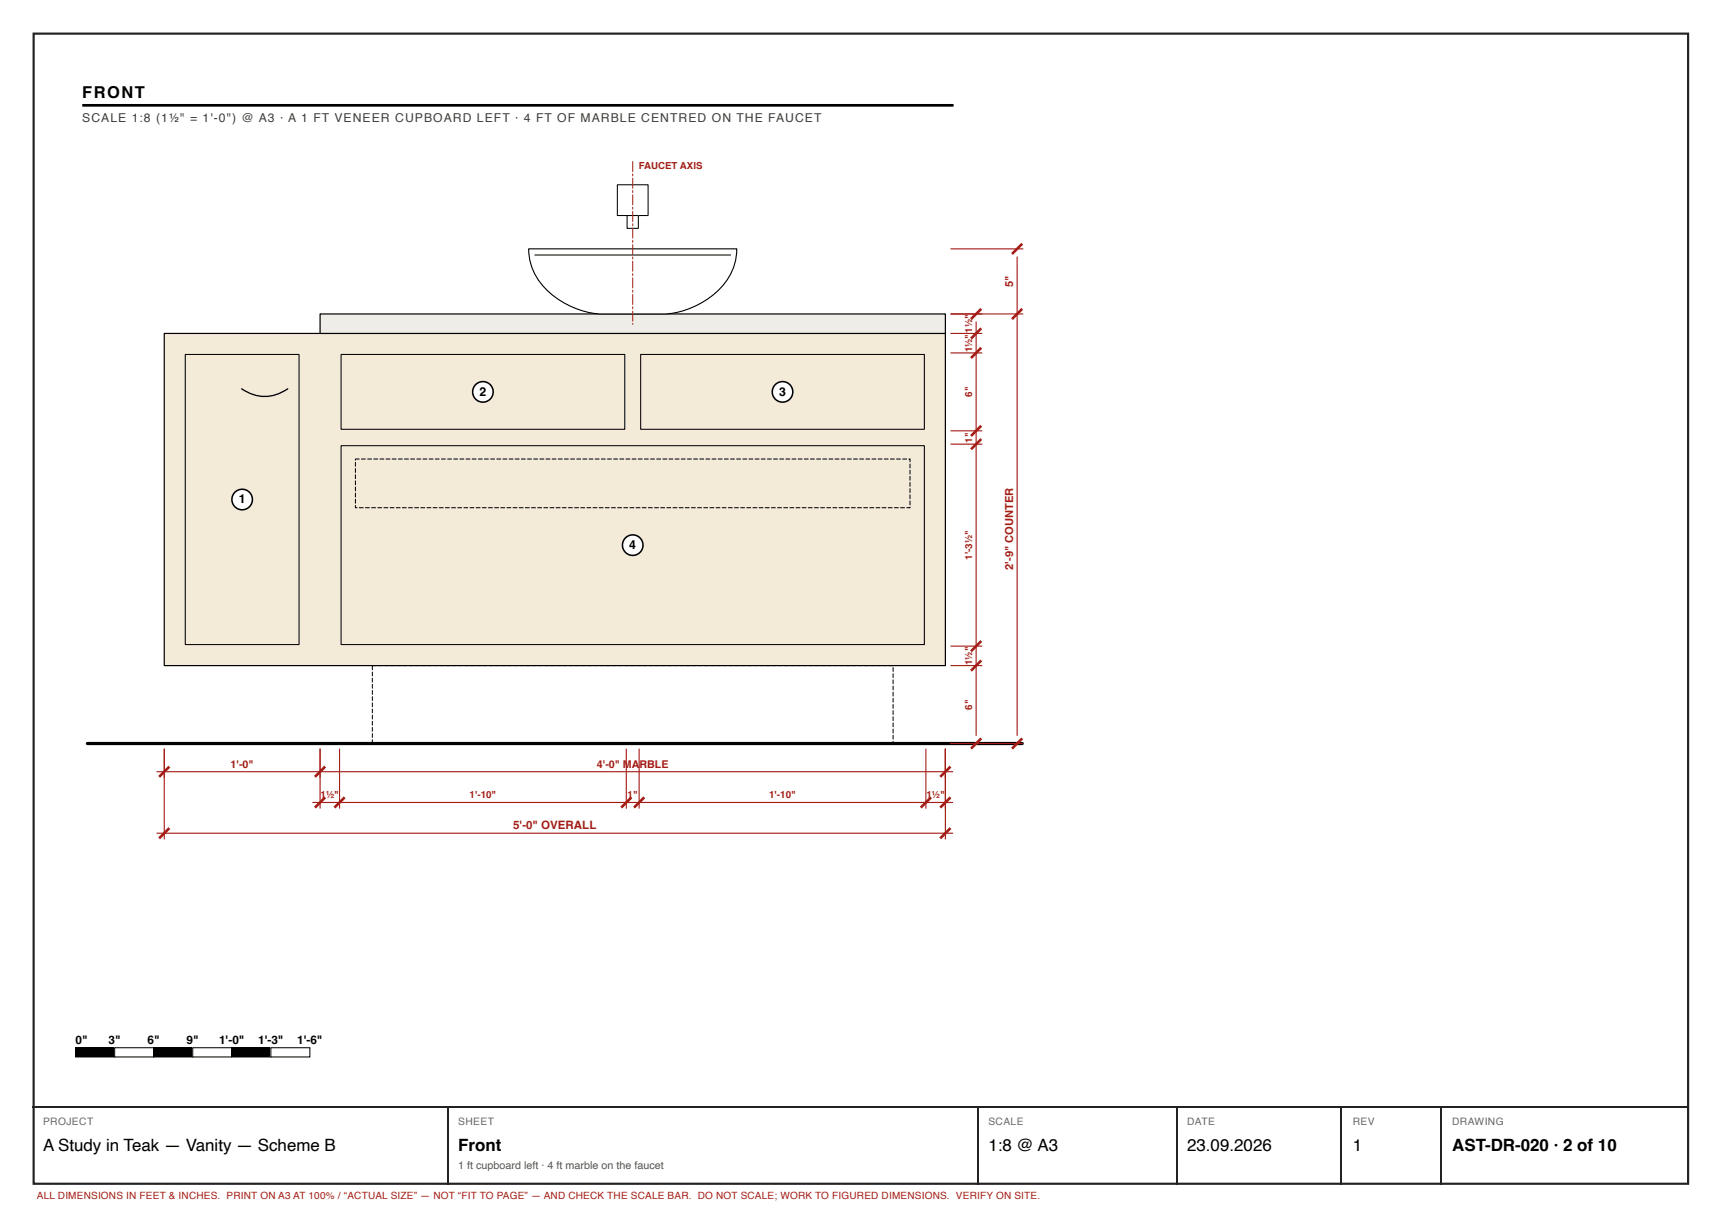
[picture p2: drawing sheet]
<svg xmlns="http://www.w3.org/2000/svg" width="420mm" height="297mm" viewBox="0 0 420 297" stroke-linecap="round" stroke-linejoin="round" font-family="sans-serif">
<path d="M8.2 8.2h403.5v280.5h-403.5z" fill="none" stroke="#222" stroke-width=".53"/>
<path d="M20.1 25.7h212.5" fill="none" stroke="#000" stroke-width=".66" stroke-linecap="butt"/>
<path d="M90.8 162.3h127v19h-127z" fill="#fff"/>
<path d="M92.2 162.2l1.1 .1-1 .1zM93.7 162.2l1.1 .1-1 .1zM95.2 162.2l1.1 .1-1 .1zM96.7 162.2l1.1 .1-1 .1zM98.2 162.2l1.1 .1-1 .1zM99.7 162.2l1.1 .1-1 .1zM101.2 162.2l1.1 .1-1 .1zM102.7 162.2l1.1 .1-1 .1zM104.2 162.2l1.1 .1-1 .1zM105.7 162.2l1.1 .1-1 .1zM107.2 162.2l1.1 .1-1 .1zM108.7 162.2l1.1 .1-1 .1zM110.2 162.2l1.1 .1-1 .1zM111.7 162.2l1.1 .1-1 .1zM113.2 162.2l1.1 .1-1 .1zM114.7 162.2l1.1 .1-1 .1zM116.2 162.2l1.1 .1-1 .1zM117.7 162.2l1.1 .1-1 .1zM119.2 162.2l1.1 .1-1 .1zM120.7 162.2l1.1 .1-1 .1zM122.2 162.2l1.1 .1-1 .1zM123.7 162.2l1.1 .1-1 .1zM125.2 162.2l1.1 .1-1 .1zM126.7 162.2l1.1 .1-1 .1zM128.2 162.2l1.1 .1-1 .1zM129.7 162.2l1.1 .1-1 .1zM131.2 162.2l1.1 .1-1 .1zM132.7 162.2l1.1 .1-1 .1zM134.2 162.2l1.1 .1-1 .1zM135.7 162.2l1.1 .1-1 .1zM137.2 162.2l1.1 .1-1 .1zM138.7 162.2l1.1 .1-1 .1zM140.2 162.2l1.1 .1-1 .1zM141.7 162.2l1.1 .1-1 .1zM143.2 162.2l1.1 .1-1 .1zM144.7 162.2l1.1 .1-1 .1zM146.2 162.2l1.1 .1-1 .1zM147.7 162.2l1.1 .1-1 .1zM149.2 162.2l1.1 .1-1 .1zM150.7 162.2l1.1 .1-1 .1zM152.2 162.2l1.1 .1-1 .1zM153.7 162.2l1.1 .1-1 .1zM155.2 162.2l1.1 .1-1 .1zM156.7 162.2l1.1 .1-1 .1zM158.2 162.2l1.1 .1-1 .1zM159.7 162.2l1.1 .1-1 .1zM161.2 162.2l1.1 .1-1 .1zM162.7 162.2l1.1 .1-1 .1zM164.2 162.2l1.1 .1-1 .1zM165.7 162.2l1.1 .1-1 .1zM167.2 162.2l1.1 .1-1 .1zM168.7 162.2l1.1 .1-1 .1zM170.2 162.2l1.1 .1-1 .1zM171.7 162.2l1.1 .1-1 .1zM173.2 162.2l1.1 .1-1 .1zM174.7 162.2l1.1 .1-1 .1zM176.2 162.2l1.1 .1-1 .1zM177.7 162.2l1.1 .1-1 .1zM179.2 162.2l1.1 .1-1 .1zM180.7 162.2l1.1 .1-1 .1zM182.2 162.2l1.1 .1-1 .1zM183.7 162.2l1.1 .1-1 .1zM185.2 162.2l1.1 .1-1 .1zM186.7 162.2l1.1 .1-1 .1zM188.2 162.2l1.1 .1-1 .1zM189.7 162.2l1.1 .1-1 .1zM191.2 162.2l1.1 .1-1 .1zM192.7 162.2l1.1 .1-1 .1zM194.2 162.2l1.1 .1-1 .1zM195.7 162.2l1.1 .1-1 .1zM197.2 162.2l1.1 .1-1 .1zM198.7 162.2l1.1 .1-1 .1zM200.2 162.2l1.1 .1-1 .1zM201.7 162.2l1.1 .1-1 .1zM203.2 162.2l1.1 .1-1 .1zM204.7 162.2l1.1 .1-1 .1zM206.2 162.2l1.1 .1-1 .1zM207.7 162.2l1.1 .1-1 .1zM209.2 162.2l1.1 .1-1 .1zM210.7 162.2l1.1 .1-1 .1zM212.2 162.2l1.1 .1-1 .1zM213.7 162.2l1.1 .1-1 .1zM215.2 162.2l1.1 .1-1 .1zM216.7 162.2l1.1 .1-1 .1zM217.7 162.7l.2 .1-.1 1zM217.7 164.2l.2 .1-.1 1zM217.7 165.7l.2 .1-.1 1zM217.7 167.2l.2 .1-.1 1zM217.7 168.7l.2 .1-.1 1zM217.7 170.2l.2 .1-.1 1zM217.7 171.7l.2 .1-.1 1zM217.7 173.2l.2 .1-.1 1zM217.7 174.7l.2 .1-.1 1zM217.7 176.2l.2 .1-.1 1zM217.7 177.7l.2 .1-.1 1zM217.7 179.2l.2 .1-.1 1zM217.7 180.7l.2 .1v.6h-.5v-.2l.4 .1h-.1zM215.8 181.2l1.1 .1-1 .1zM214.3 181.2l1.1 .1-1 .1zM212.8 181.2l1.1 .1-1 .1zM211.3 181.2l1.1 .1-1 .1zM209.8 181.2l1.1 .1-1 .1zM208.3 181.2l1.1 .1-1 .1zM206.8 181.2l1.1 .1-1 .1zM205.3 181.2l1.1 .1-1 .1zM203.8 181.2l1.1 .1-1 .1zM202.3 181.2l1.1 .1-1 .1zM200.8 181.2l1.1 .1-1 .1zM199.3 181.2l1.1 .1-1 .1zM197.8 181.2l1.1 .1-1 .1zM196.3 181.2l1.1 .1-1 .1zM194.8 181.2l1.1 .1-1 .1zM193.3 181.2l1.1 .1-1 .1zM191.8 181.2l1.1 .1-1 .1zM190.3 181.2l1.1 .1-1 .1zM188.8 181.2l1.1 .1-1 .1zM187.3 181.2l1.1 .1-1 .1zM185.8 181.2l1.1 .1-1 .1zM184.3 181.2l1.1 .1-1 .1zM182.8 181.2l1.1 .1-1 .1zM181.3 181.2l1.1 .1-1 .1zM179.8 181.2l1.1 .1-1 .1zM178.3 181.2l1.1 .1-1 .1zM176.8 181.2l1.1 .1-1 .1zM175.3 181.2l1.1 .1-1 .1zM173.8 181.2l1.1 .1-1 .1zM172.3 181.2l1.1 .1-1 .1zM170.8 181.2l1.1 .1-1 .1zM169.3 181.2l1.1 .1-1 .1zM167.8 181.2l1.1 .1-1 .1zM166.3 181.2l1.1 .1-1 .1zM164.8 181.2l1.1 .1-1 .1zM163.3 181.2l1.1 .1-1 .1zM161.8 181.2l1.1 .1-1 .1zM160.3 181.2l1.1 .1-1 .1zM158.8 181.2l1.1 .1-1 .1zM157.3 181.2l1.1 .1-1 .1zM155.8 181.2l1.1 .1-1 .1zM154.3 181.2l1.1 .1-1 .1zM152.8 181.2l1.1 .1-1 .1zM151.3 181.2l1.1 .1-1 .1zM149.8 181.2l1.1 .1-1 .1zM148.3 181.2l1.1 .1-1 .1zM146.8 181.2l1.1 .1-1 .1zM145.3 181.2l1.1 .1-1 .1zM143.8 181.2l1.1 .1-1 .1zM142.3 181.2l1.1 .1-1 .1zM140.8 181.2l1.1 .1-1 .1zM139.3 181.2l1.1 .1-1 .1zM137.8 181.2l1.1 .1-1 .1zM136.3 181.2l1.1 .1-1 .1zM134.8 181.2l1.1 .1-1 .1zM133.3 181.2l1.1 .1-1 .1zM131.8 181.2l1.1 .1-1 .1zM130.3 181.2l1.1 .1-1 .1zM128.8 181.2l1.1 .1-1 .1zM127.3 181.2l1.1 .1-1 .1zM125.8 181.2l1.1 .1-1 .1zM124.3 181.2l1.1 .1-1 .1zM122.8 181.2l1.1 .1-1 .1zM121.3 181.2l1.1 .1-1 .1zM119.8 181.2l1.1 .1-1 .1zM118.3 181.2l1.1 .1-1 .1zM116.8 181.2l1.1 .1-1 .1zM115.3 181.2l1.1 .1-1 .1zM113.8 181.2l1.1 .1-1 .1zM112.3 181.2l1.1 .1-1 .1zM110.8 181.2l1.1 .1-1 .1zM109.3 181.2l1.1 .1-1 .1zM107.8 181.2l1.1 .1-1 .1zM106.3 181.2l1.1 .1-1 .1zM104.8 181.2l1.1 .1-1 .1zM103.3 181.2l1.1 .1-1 .1zM101.8 181.2l1.1 .1-1 .1zM100.3 181.2l1.1 .1-1 .1zM98.8 181.2l1.1 .1-1 .1zM97.3 181.2l1.1 .1-1 .1zM95.8 181.2l1.1 .1-1 .1zM94.3 181.2l1.1 .1-1 .1zM92.8 181.2l1.1 .1-1 .1zM91.3 181.2l1.1 .1-1 .1zM90.7 180.3l.2 .1-.1 1zM90.7 178.8l.2 .1-.1 1zM90.7 177.3l.2 .1-.1 1zM90.7 175.8l.2 .1-.1 1zM90.7 174.3l.2 .1-.1 1zM90.7 172.8l.2 .1-.1 1zM90.7 171.3l.2 .1-.1 1zM90.7 169.8l.2 .1-.1 1zM90.7 168.3l.2 .1-.1 1zM90.7 166.8l.2 .1-.1 1zM90.7 165.3l.2 .1-.1 1zM90.7 163.8l.2 .1-.1 1zM90.7 162.3l.2 .1-.1 1zM90.7 162.2l1.1 .1-1 .1z" fill="#000"/>
<path d="M40.1 81.3h190.5v81h-190.5z" fill="#f3ead8"/>
<path d="M40.1 81.3h190.5v81h-190.5z" fill="none" stroke="#000" stroke-width=".29"/>
<path d="M78.1 76.6h152.5v4.7h-152.5z" fill="#efede7"/>
<path d="M78.1 76.6h152.5v4.7h-152.5z" fill="none" stroke="#000" stroke-width=".29"/>
<path d="M45.2 86.4h27.7v70.8h-27.7z" fill="#f3ead8"/>
<path d="M45.2 86.4h27.7v70.8h-27.7z" fill="none" stroke="#000" stroke-width=".25"/>
<path d="M58.9 94.8a9.4 9.4 0 0 0 11.3 0" fill="none" stroke="#000" stroke-width=".31"/>
<path d="M83.2 86.4h69.2v18.3h-69.2z" fill="#f3ead8"/>
<path d="M83.2 86.4h69.2v18.3h-69.2z" fill="none" stroke="#000" stroke-width=".25"/>
<path d="M156.2 86.4h69.2v18.3h-69.2z" fill="#f3ead8"/>
<path d="M156.2 86.4h69.2v18.3h-69.2z" fill="none" stroke="#000" stroke-width=".25"/>
<path d="M83.2 108.7h142.2v48.5h-142.2z" fill="#f3ead8"/>
<path d="M83.2 108.7h142.2v48.5h-142.2z" fill="none" stroke="#000" stroke-width=".25"/>
<path d="M88.1 111.8l1.1 .1-1 .2zM89.6 111.8l1.1 .1-1 .2zM91.1 111.8l1.1 .1-1 .2zM92.6 111.8l1.1 .1-1 .2zM94.1 111.8l1.1 .1-1 .2zM95.6 111.8l1.1 .1-1 .2zM97.1 111.8l1.1 .1-1 .2zM98.6 111.8l1.1 .1-1 .2zM100.1 111.8l1.1 .1-1 .2zM101.6 111.8l1.1 .1-1 .2zM103.1 111.8l1.1 .1-1 .2zM104.6 111.8l1.1 .1-1 .2zM106.1 111.8l1.1 .1-1 .2zM107.6 111.8l1.1 .1-1 .2zM109.1 111.8l1.1 .1-1 .2zM110.6 111.8l1.1 .1-1 .2zM112.1 111.8l1.1 .1-1 .2zM113.6 111.8l1.1 .1-1 .2zM115.1 111.8l1.1 .1-1 .2zM116.6 111.8l1.1 .1-1 .2zM118.1 111.8l1.1 .1-1 .2zM119.6 111.8l1.1 .1-1 .2zM121.1 111.8l1.1 .1-1 .2zM122.6 111.8l1.1 .1-1 .2zM124.1 111.8l1.1 .1-1 .2zM125.6 111.8l1.1 .1-1 .2zM127.1 111.8l1.1 .1-1 .2zM128.6 111.8l1.1 .1-1 .2zM130.1 111.8l1.1 .1-1 .2zM131.6 111.8l1.1 .1-1 .2zM133.1 111.8l1.1 .1-1 .2zM134.6 111.8l1.1 .1-1 .2zM136.1 111.8l1.1 .1-1 .2zM137.6 111.8l1.1 .1-1 .2zM139.1 111.8l1.1 .1-1 .2zM140.6 111.8l1.1 .1-1 .2zM142.1 111.8l1.1 .1-1 .2zM143.6 111.8l1.1 .1-1 .2zM145.1 111.8l1.1 .1-1 .2zM146.6 111.8l1.1 .1-1 .2zM148.1 111.8l1.1 .1-1 .2zM149.6 111.8l1.1 .1-1 .2zM151.1 111.8l1.1 .1-1 .2zM152.6 111.8l1.1 .1-1 .2zM154.1 111.8l1.1 .1-1 .2zM155.6 111.8l1.1 .1-1 .2zM157.1 111.8l1.1 .1-1 .2zM158.6 111.8l1.1 .1-1 .2zM160.1 111.8l1.1 .1-1 .2zM161.6 111.8l1.1 .1-1 .2zM163.1 111.8l1.1 .1-1 .2zM164.6 111.8l1.1 .1-1 .2zM166.1 111.8l1.1 .1-1 .2zM167.6 111.8l1.1 .1-1 .2zM169.1 111.8l1.1 .1-1 .2zM170.6 111.8l1.1 .1-1 .2zM172.1 111.8l1.1 .1-1 .2zM173.6 111.8l1.1 .1-1 .2zM175.1 111.8l1.1 .1-1 .2zM176.6 111.8l1.1 .1-1 .2zM178.1 111.8l1.1 .1-1 .2zM179.6 111.8l1.1 .1-1 .2zM181.1 111.8l1.1 .1-1 .2zM182.6 111.8l1.1 .1-1 .2zM184.1 111.8l1.1 .1-1 .2zM185.6 111.8l1.1 .1-1 .2zM187.1 111.8l1.1 .1-1 .2zM188.6 111.8l1.1 .1-1 .2zM190.1 111.8l1.1 .1-1 .2zM191.6 111.8l1.1 .1-1 .2zM193.1 111.8l1.1 .1-1 .2zM194.6 111.8l1.1 .1-1 .2zM196.1 111.8l1.1 .1-1 .2zM197.6 111.8l1.1 .1-1 .2zM199.1 111.8l1.1 .1-1 .2zM200.6 111.8l1.1 .1-1 .2zM202.1 111.8l1.1 .1-1 .2zM203.6 111.8l1.1 .1-1 .2zM205.1 111.8l1.1 .1-1 .2zM206.6 111.8l1.1 .1-1 .2zM208.1 111.8l1.1 .1-1 .2zM209.6 111.8l1.1 .1-1 .2zM211.1 111.8l1.1 .1-1 .2zM212.6 111.8l1.1 .1-1 .2zM214.1 111.8l1.1 .1-1 .2zM215.6 111.8l1.1 .1-1 .2zM217.1 111.8l1.1 .1-1 .2zM218.6 111.8l1.1 .1-1 .2zM220.1 111.8l1.1 .1-1 .2zM221.6 111.8l.4 .1v.8l-.2-.1v-.7h.1l-.3 .1zM221.8 113.1l.3 .1-.2 1zM221.8 114.6l.3 .1-.2 1zM221.8 116.1l.3 .1-.2 1zM221.8 117.6l.3 .1-.2 1zM221.8 119.1l.3 .1-.2 1zM221.8 120.6l.3 .1-.2 1zM221.8 122.1l.3 .1-.2 1zM221.1 123.7h.8v.1h-.1l.1-.2 .2 .2-.9 .1zM219.6 123.7l1.1 .1-1 .1zM218.1 123.7l1.1 .1-1 .1zM216.6 123.7l1.1 .1-1 .1zM215.1 123.7l1.1 .1-1 .1zM213.6 123.7l1.1 .1-1 .1zM212.1 123.7l1.1 .1-1 .1zM210.6 123.7l1.1 .1-1 .1zM209.1 123.7l1.1 .1-1 .1zM207.6 123.7l1.1 .1-1 .1zM206.1 123.7l1.1 .1-1 .1zM204.6 123.7l1.1 .1-1 .1zM203.1 123.7l1.1 .1-1 .1zM201.6 123.7l1.1 .1-1 .1zM200.1 123.7l1.1 .1-1 .1zM198.6 123.7l1.1 .1-1 .1zM197.1 123.7l1.1 .1-1 .1zM195.6 123.7l1.1 .1-1 .1zM194.1 123.7l1.1 .1-1 .1zM192.6 123.7l1.1 .1-1 .1zM191.1 123.7l1.1 .1-1 .1zM189.6 123.7l1.1 .1-1 .1zM188.1 123.7l1.1 .1-1 .1zM186.6 123.7l1.1 .1-1 .1zM185.1 123.7l1.1 .1-1 .1zM183.6 123.7l1.1 .1-1 .1zM182.1 123.7l1.1 .1-1 .1zM180.6 123.7l1.1 .1-1 .1zM179.1 123.7l1.1 .1-1 .1zM177.6 123.7l1.1 .1-1 .1zM176.1 123.7l1.1 .1-1 .1zM174.6 123.7l1.1 .1-1 .1zM173.1 123.7l1.1 .1-1 .1zM171.6 123.7l1.1 .1-1 .1zM170.1 123.7l1.1 .1-1 .1zM168.6 123.7l1.1 .1-1 .1zM167.1 123.7l1.1 .1-1 .1zM165.6 123.7l1.1 .1-1 .1zM164.1 123.7l1.1 .1-1 .1zM162.6 123.7l1.1 .1-1 .1zM161.1 123.7l1.1 .1-1 .1zM159.6 123.7l1.1 .1-1 .1zM158.1 123.7l1.1 .1-1 .1zM156.6 123.7l1.1 .1-1 .1zM155.1 123.7l1.1 .1-1 .1zM153.6 123.7l1.1 .1-1 .1zM152.1 123.7l1.1 .1-1 .1zM150.6 123.7l1.1 .1-1 .1zM149.1 123.7l1.1 .1-1 .1zM147.6 123.7l1.1 .1-1 .1zM146.1 123.7l1.1 .1-1 .1zM144.6 123.7l1.1 .1-1 .1zM143.1 123.7l1.1 .1-1 .1zM141.6 123.7l1.1 .1-1 .1zM140.1 123.7l1.1 .1-1 .1zM138.6 123.7l1.1 .1-1 .1zM137.1 123.7l1.1 .1-1 .1zM135.6 123.7l1.1 .1-1 .1zM134.1 123.7l1.1 .1-1 .1zM132.6 123.7l1.1 .1-1 .1zM131.1 123.7l1.1 .1-1 .1zM129.6 123.7l1.1 .1-1 .1zM128.1 123.7l1.1 .1-1 .1zM126.6 123.7l1.1 .1-1 .1zM125.1 123.7l1.1 .1-1 .1zM123.6 123.7l1.1 .1-1 .1zM122.1 123.7l1.1 .1-1 .1zM120.6 123.7l1.1 .1-1 .1zM119.1 123.7l1.1 .1-1 .1zM117.6 123.7l1.1 .1-1 .1zM116.1 123.7l1.1 .1-1 .1zM114.6 123.7l1.1 .1-1 .1zM113.1 123.7l1.1 .1-1 .1zM111.6 123.7l1.1 .1-1 .1zM110.1 123.7l1.1 .1-1 .1zM108.6 123.7l1.1 .1-1 .1zM107.1 123.7l1.1 .1-1 .1zM105.6 123.7l1.1 .1-1 .1zM104.1 123.7l1.1 .1-1 .1zM102.6 123.7l1.1 .1-1 .1zM101.1 123.7l1.1 .1-1 .1zM99.6 123.7l1.1 .1-1 .1zM98.1 123.7l1.1 .1-1 .1zM96.6 123.7l1.1 .1-1 .1zM95.1 123.7l1.1 .1-1 .1zM93.6 123.7l1.1 .1-1 .1zM92.1 123.7l1.1 .1-1 .1zM90.6 123.7l1.1 .1-1 .1zM89.1 123.7l1.1 .1-1 .1zM87.6 123.7l1.1 .1-1 .1zM86.6 123.2l.2 .1-.1 .5 .4-.1v.2h-.5zM86.6 121.7l.2 .1-.1 1zM86.6 120.2l.2 .1-.1 1zM86.6 118.7l.2 .1-.1 1zM86.6 117.2l.2 .1-.1 1zM86.6 115.7l.2 .1-.1 1zM86.6 114.2l.2 .1-.1 1zM86.6 112.7l.2 .1-.1 1zM86.6 111.8l1.1 .1-.1 .2h-.9v-.2h.1l-.1 .4z" fill="#000"/>
<path d="M128.9 60.7h50.8a15.3 15.3 0 0 1-8.5 13.1 20.1 20.1 0 0 1-9.3 2.8h-15.2a20.2 20.2 0 0 1-16.1-9.4 13.2 13.2 0 0 1-1.7-6.5z" fill="#fff"/>
<path d="M128.9 60.7h50.8a15.3 15.3 0 0 1-8.5 13.1 20.1 20.1 0 0 1-9.3 2.8h-15.2a20.2 20.2 0 0 1-16.1-9.4 13.2 13.2 0 0 1-1.7-6.5z" fill="none" stroke="#000" stroke-width=".27"/>
<path d="M130.4 62.2h47.8" fill="none" stroke="#000" stroke-width=".25"/>
<path d="M150.6 45.1h7.5v7.5h-7.5z" fill="#fff"/>
<path d="M150.6 45.1h7.5v7.5h-7.5z" fill="none" stroke="#000" stroke-width=".25"/>
<path d="M152.9 52.6h2.8v3.1h-2.8z" fill="#fff"/>
<path d="M152.9 52.6h2.8v3.1h-2.8z" fill="none" stroke="#000" stroke-width=".25"/>
<path d="M21.3 181.3h228" fill="none" stroke="#000" stroke-width=".79"/>
<path d="M154.2 39.3l.2 .1-.1 2.6zM154.2 42.3l.2 .1-.1 .6zM154.2 43.4l.2 .1-.1 2.5zM154.2 46.4l.2 .1-.1 .6zM154.2 47.4l.2 .1-.1 2.6zM154.2 50.4l.2 .1-.1 .6zM154.2 51.5l.2 .1-.1 2.5zM154.2 54.5l.2 .1-.1 .6zM154.2 55.5l.2 .1-.1 2.6zM154.2 58.5l.2 .1-.1 .6zM154.2 59.6l.2 .1-.1 2.5zM154.2 62.6l.2 .1-.1 .6zM154.2 63.6l.2 .1-.1 2.6zM154.2 66.6l.2 .1-.1 .6zM154.2 67.7l.2 .1-.1 2.5zM154.2 70.7l.2 .1-.1 .6zM154.2 71.7l.2 .1-.1 2.6zM154.2 74.7l.2 .1-.1 .6zM154.2 75.8l.2 .1-.1 2.5zM154.2 78.8h.2v.4l-.2-.1z" fill="#a51d17"/>
<g fill="none" stroke="#a51d17" stroke-width=".28">
<path d="M231.8 76.6h17.8M231.8 60.7h17.8M238.1 78.4v101M248.1 62.6v116.8M231.8 86.1h7.8M231.8 81.3h7.8M231.8 108.3h7.8M231.8 105.1h7.8M231.8 157.6h7.8M231.8 162.3h7.8M38.2 188.2h194.2M40.1 182.6v22.1"/>
<path d="M76.2 195.7h156.2M78.1 182.6v14.6M82.8 182.6v14.6M152.7 182.6v14.6M155.9 182.6v14.6M225.8 182.6v14.6M230.6 182.6v22.1M231.8 181.3h17.8M38.2 203.2h194.2"/>
</g>
<g fill="none" stroke="#a51d17" stroke-width=".64" stroke-linecap="butt">
<path d="M249.3 59.4l-2.5 2.5M239.3 75.3l-2.5 2.5M249.3 75.3l-2.5 2.5M239.3 84.8l-2.5 2.5M239.3 80.1l-2.5 2.5M239.3 107.1l-2.5 2.5M239.3 103.8l-2.5 2.5M239.3 156.3l-2.5 2.5M239.3 161.1l-2.5 2.5M41.3 186.9l-2.5 2.5M79.3 186.9l-2.5 2.5M79.3 194.4l-2.5 2.5"/>
<path d="M84.1 194.4l-2.5 2.5M154 194.4l-2.5 2.5M157.1 194.4l-2.5 2.5M227.1 194.4l-2.5 2.5M231.8 186.9l-2.5 2.5M231.8 194.4l-2.5 2.5M239.3 180.1l-2.5 2.5M249.3 180.1l-2.5 2.5M41.3 201.9l-2.5 2.5M231.8 201.9l-2.5 2.5"/>
</g>
<circle cx="59.1" cy="121.8" r="2.5" fill="#fff"/>
<circle cx="59.1" cy="121.8" r="2.5" fill="none" stroke="#000" stroke-width=".37"/>
<circle cx="117.8" cy="95.6" r="2.5" fill="#fff"/>
<circle cx="117.8" cy="95.6" r="2.5" fill="none" stroke="#000" stroke-width=".37"/>
<circle cx="190.8" cy="95.6" r="2.5" fill="#fff"/>
<circle cx="190.8" cy="95.6" r="2.5" fill="none" stroke="#000" stroke-width=".37"/>
<circle cx="154.3" cy="132.9" r="2.5" fill="#fff"/>
<circle cx="154.3" cy="132.9" r="2.5" fill="none" stroke="#000" stroke-width=".37"/>
<path d="M18.4 255.5h9.6v2.2h-9.6z" fill="#000"/>
<path d="M18.4 255.5h9.6v2.2h-9.6z" fill="none" stroke="#000" stroke-width=".25"/>
<path d="M28 255.5h9.5v2.2h-9.5z" fill="#fff"/>
<path d="M28 255.5h9.5v2.2h-9.5zM37.5 255.5h9.5v2.2h-9.5z" fill="none" stroke="#000" stroke-width=".25"/>
<path d="M37.5 255.5h9.5v2.2h-9.5z" fill="#000"/>
<path d="M47 255.5h9.5v2.2h-9.5z" fill="#fff"/>
<path d="M47 255.5h9.5v2.2h-9.5zM56.5 255.5h9.5v2.2h-9.5z" fill="none" stroke="#000" stroke-width=".25"/>
<path d="M56.5 255.5h9.5v2.2h-9.5z" fill="#000"/>
<path d="M66.1 255.5h9.5v2.2h-9.5z" fill="#fff"/>
<path d="M66.1 255.5h9.5v2.2h-9.5z" fill="none" stroke="#000" stroke-width=".25"/>
<path d="M7.9 270h404.1M109.1 270.1v18.8M238.5 270.1v18.8M286.9 270.1v18.8M327.2 270.1v18.8M351.5 270.1v18.8" fill="none" stroke="#222" stroke-width=".26"/>
<g font-size="4.1">
<text x="10.5" y="280.7">A Study in Teak — Vanity — Scheme B</text>
<text x="111.8" y="280.7">Front</text>
<text x="241" y="280.7">1:8 @ A3</text>
<text x="289.5" y="280.7">23.09.2026</text>
<text x="329.9" y="280.7">1</text>
<text x="354.1" y="280.7">AST-DR-020 · 2 of 10</text>
</g>
<text font-size="4" x="20.1" y="23.8">FRONT</text>
<text font-size="3" fill="#3d3d3d" x="20.1" y="29.8">SCALE 1:8 (1½&quot; = 1'-0&quot;) @ A3 · A 1 FT VENEER CUPBOARD LEFT · 4 FT OF MARBLE CENTRED ON THE FAUCET</text>
<g font-size="3">
<text x="116.9" y="96.5">2</text>
<text x="190" y="96.5">3</text>
<text x="58.2" y="122.7">1</text>
<text x="153.5" y="133.9">4</text>
</g>
<g font-size="2.9">
<text x="18.4" y="254.5">0&quot;</text>
<text x="26.5" y="254.5">3&quot;</text>
<text x="36" y="254.5">6&quot;</text>
<text x="45.5" y="254.5">9&quot;</text>
<text x="53.4" y="254.5">1'-0&quot;</text>
<text x="62.9" y="254.5">1'-3&quot;</text>
<text x="72.5" y="254.5">1'-6&quot;</text>
</g>
<text font-size="2.8" fill="#a51d17" x="125.2" y="202.2">5'-0&quot; OVERALL</text>
<g font-size="2.7" fill="#a51d17">
<text x="247.1" y="70" transform="rotate(-90 247.1 70)">5&quot;</text>
<text x="247.1" y="138.9" transform="rotate(-90 247.1 138.9)">2'-9&quot; COUNTER</text>
</g>
<g font-size="2.6" fill="#a51d17">
<text x="56.2" y="187.2">1'-0&quot;</text>
<text x="145.6" y="187.2">4'-0&quot; MA</text>
<text x="156" y="187.2">RBLE</text>
</g>
<text font-size="2.6" fill="#555" x="111.8" y="285">1 ft cupboard left · 4 ft marble on the faucet</text>
<g font-size="2.5" fill="#666">
<text x="10.5" y="274.4">PROJECT</text>
<text x="111.8" y="274.4">SHEET</text>
<text x="241" y="274.4">SCALE</text>
<text x="289.5" y="274.4">DATE</text>
<text x="329.9" y="274.4">REV</text>
<text x="354.1" y="274.4">DRAWING</text>
</g>
<g font-size="2.4" fill="#a51d17">
<text x="155.8" y="41.3">FAUCET AXIS</text>
<text x="237.1" y="81.2" transform="rotate(-90 237.1 81.2)">1½&quot;</text>
<text x="237.1" y="85.9" transform="rotate(-90 237.1 85.9)">1½&quot;</text>
<text x="237.1" y="96.8" transform="rotate(-90 237.1 96.8)">6&quot;</text>
<text x="237.1" y="107.9" transform="rotate(-90 237.1 107.9)">1&quot;</text>
<text x="237.1" y="136.5" transform="rotate(-90 237.1 136.5)">1'-3½&quot;</text>
<text x="237.1" y="162.2" transform="rotate(-90 237.1 162.2)">1½&quot;</text>
<text x="237.1" y="173" transform="rotate(-90 237.1 173)">6&quot;</text>
<text x="78.2" y="194.7">1½&quot;</text>
<text x="114.5" y="194.7">1'-10&quot;</text>
<text x="153.1" y="194.7">1&quot;</text>
<text x="187.6" y="194.7">1'-10&quot;</text>
<text x="225.9" y="194.7">1½&quot;</text>
<text x="9" y="292.4">ALL DIMENSIONS IN FEET &amp; INCHES. PRINT ON A3 AT 100% / “ACTUAL SIZE” — NOT “FIT TO PAGE” — AND CHECK THE SCALE BAR. DO NOT SCALE; WORK TO FIGURED DIMENSIONS. VERIFY ON SITE.</text>
</g>
</svg>
